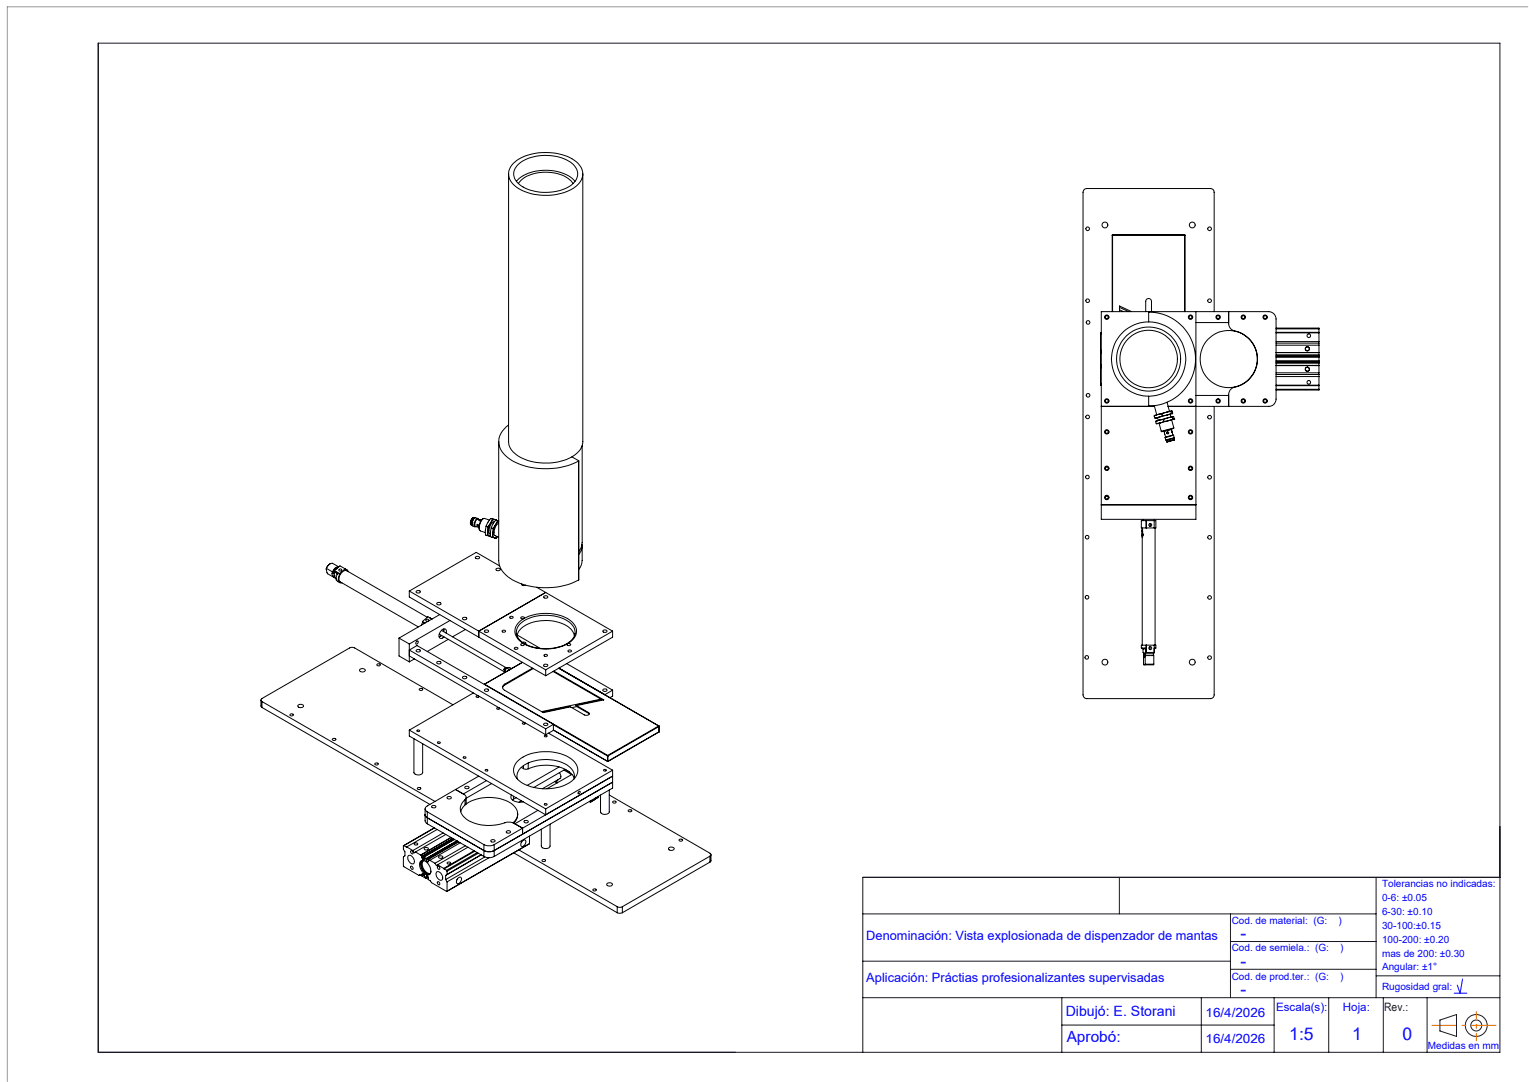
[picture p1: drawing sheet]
<svg xmlns="http://www.w3.org/2000/svg" width="420mm" height="297mm" viewBox="0 0 420 297" stroke-linecap="round" stroke-linejoin="round" font-family="sans-serif">
<g fill="none" stroke="#191924" stroke-width=".27">
<path d="M27 11.8h385v277.1h-385zM237 250.9h141M307.5 240.8v10.1M338 250.9v23M338 258.4h40M378 240.8v33.1M412 240.8h-175v48.1M237 263.8h101M237 273.9h175M291.7 273.9v15M330 273.9v15M338 266.1h40"/>
<path d="M350 273.9v15M365 273.9v15M378 267.9h34M380 273.9v15M392 273.9v15M395.5 280l4.6-1.5v6l-4.6-1.5zM291.7 281.4h58.3"/>
<circle cx="405.5" cy="281.5" r="1.49"/>
<circle cx="405.5" cy="281.5" r="3"/>
</g>
<path d="M405.5 277.6v8.2" fill="none" stroke="#ff8000" stroke-width=".27" stroke-dasharray="15.2 1.3 1.3 1.3" stroke-dashoffset="13.1" stroke-linecap="butt"/>
<path d="M393.3 281.5h17.7" fill="none" stroke="#ff8000" stroke-width=".27" stroke-dasharray="15.2 1.3 1.3 1.3" stroke-dashoffset="8.3" stroke-linecap="butt"/>
<path d="M419.7 1.9h-417.7v295" fill="none" stroke="#9a9a9a" stroke-width=".27"/>
<path d="M399.5 272.6h3.4M401.7 268.7l-.6 3.9-.8-2.2" fill="none" stroke="#00f" stroke-width=".27"/>
<g fill="none" stroke="#000" stroke-width=".27">
<path d="M139.7 47.7v73.5a5.9 5.9 0 0 0 4.7 4.9 15.4 15.4 0 0 0 13.7-1.4 4.5 4.5 0 0 0 2-3.5v-73.5M141 44.8a14.8 14.8 0 0 1 14.1-2.1 6.1 6.1 0 0 1 5 5.3 6.6 6.6 0 0 1-5.2 4.9 15.3 15.3 0 0 1-13.5-2 3.9 3.9 0 0 1-.4-6.1zM141.9 49.8a11.6 11.6 0 0 1 10.9-2.8 8.4 8.4 0 0 1 5.1 2.8M142.4 50.4a9.5 9.5 0 0 1 9.2-3 7.7 7.7 0 0 1 5.8 3M142.5 45a12.7 12.7 0 0 1 15.1 .2 3.5 3.5 0 0 1-.7 5.6 13.2 13.2 0 0 1-14.2-.2 3.4 3.4 0 0 1-.2-5.6zM305.5 64.6h.1M305.5 64.6v20.9M305.6 64.4v.2M305.6 64.4l-.1 .2M305.6 64.6h19.8M305.6 64.4h19.8M305.6 64.6v20.9"/>
<path d="M325.4 64.4v.2M325.4 64.4l.1 .2M325.4 64.6h.1M325.4 64.6v20.9M325.5 64.6v20.9M302.3 96.6v.3M302.3 96.2v.4M302.3 96.6h.2M302.3 91.8v4.4M302.3 96.9v3.3M302.3 96.9h.2M302.3 96.2h.2"/>
<path d="M302.3 91.8h.2M302.5 91.4h-.2v.4M307.5 84.4l2.5 1.1M307.5 85.5v-1.5l3.3 1.5M307.5 85.1l1.1 .4M314.7 85.5v-2.8a.79 .79 0 0 1 .8-.8 .79 .79 0 0 1 .8 .8v2.8M315.5 88.4v-2.6a12.8 12.8 0 0 1 12.9 12.8 12.8 12.8 0 0 1-12.9 12.8v-2.6M328.5 85.5v57.1h-26v-57.1h46a2.05 2.05 0 0 1 2 2.1v22a1.99 1.99 0 0 1-2 1.9h-27.6M328.5 88.5h9M333.5 85.5v-32.7a.97 .97 0 0 0-1-1.1h-34a1.02 1.02 0 0 0-1 1.1v137.9a1.09 1.09 0 0 0 1 1.1h34a1.02 1.02 0 0 0 1-1.1v-79.2M337.5 85.5v3.4a2.25 2.25 0 0 0 2.3 2.1 7.9 7.9 0 0 1 5.6 8.1 7.9 7.9 0 0 1-6.6 7.3l-.8 .6-.5 .9v3.6M350.5 90.1h11.8v.2"/>
<path d="M350.5 91.4h11.8M350.5 94.2h11.8M350.5 93.8h11.8M350.5 96.8h11.8M350.5 94.8h11.8M350.5 91.2h11.8M350.5 97.4h11.8M350.5 99h11.8M350.5 98.1h11.8M350.5 99.7h11.8M350.5 90.3h11.8M350.5 99.4h11.8"/>
<path d="M350.5 97.9h11.8M350.5 97.7h11.8M350.5 99.3h11.8M362.3 99.4v.3M362.3 97.9v.2M362.3 97.4v.3M362.3 99v.3M362.3 90.3v7.1M362.3 97.7v.2M362.3 98.1v.9M362.3 99.3v.1M362.3 99.7v7.2"/>
<path d="M139.7 116.7a5.1 5.1 0 0 0-1.6 7.5 15.4 15.4 0 0 0 12.2 4.5 16.6 16.6 0 0 0 8.7-2.2M302.3 100.2v.3M302.3 100.5v.5M302.3 105.4v.4h.2M302.3 100.5h.2M302.3 101v4.4M302.3 100.2h.2M302.3 101h.2M302.3 105.4h.2M302.5 111.5h14.6M317 114.2l.2 .5M317.1 111.4l.6 2.5"/>
<path d="M317.1 114l-.1 .2M317.2 114.7l.2 .1M317.4 114.8h.1M317.5 115.7l.1 .5M317.6 115.6h.1M317.6 115.6l-.1 .1M318 114.6l.2 .8M318.1 113.8l-1.1 .4M318.1 113.8l-1 .2M318.3 114.5l-1.1 .2M318.3 114.5l-.9 .3M318.4 116.2l.6 2.2"/>
<path d="M318.5 115.3l-1 .4M318.5 115.3l-.9 .3M318.7 116.1l-1.1 .1M319.2 113.6l-1.1 .2M319.2 113.6l.1 .5M319.3 114.1l-1 .4M319.6 115.2l-1.1 .1M319.6 115.2l.1 .5M319.6 118.4h.2M319.7 115.7l-1 .4M319.8 118.4l.4 1.6M320.2 120l-.2 .1"/>
<path d="M320.4 113.2l-1.2 .4M320.4 113.2l-2.3 .6M320.6 113.9l-1.3 .2M320.6 113.9l-2.3 .6M320.6 118.9l.3 .2M320.6 110.4l.6 2.5M320.7 118.6l-.1 .3M320.8 114.7l-1.2 .5M320.8 114.7l-2.3 .6M321 115.5l-1.3 .2M321 115.5l-2.3 .6M321.4 113.7l.2 .8"/>
<path d="M321.6 113l-1.2 .2M321.6 113l.2 .4M321.8 113.4l-1.2 .5M321.8 112.8l-.2 .2M321.8 112.8l-1.4 .4M321.8 113.4l.2 .2M321.8 112.8h.1M321.8 117.9l-2 .5M321.8 112.8l.2 .1 .1 .5-.1 .2M321.8 117.9l.1 .4M321.8 117.8v.1M321.8 115.2l.6 2.3"/>
<path d="M321.9 118.3l.1 .4zM322 113.6l-1.4 .3M322 113.6h.1M322 118.7l.2 .7M322.1 114.5l-1.3 .2M322.1 114.5l.1 .5M322.2 115l-1.2 .5M322.2 114.3l-.1 .2M322.2 114.3l-1.4 .4M322.2 115l.2 .1M322.2 114.3h.1M322.2 119.4l-2 .6"/>
<path d="M322.2 114.3l.2 .1 .1 .6M322.2 119.4l.2 .1M322.4 119.5l-2.4 .6M322.4 119.5l.1 .7M322.4 115.1l-1.4 .4M322.4 115.1h.1M322.4 117.5l-3.4 .9M322.4 117.5l-.3 .2-2.8 .8-.3-.1M328.5 108.5h9M350.5 105.7h11.8M350.5 102.3h11.8M350.5 100.4h11.8"/>
<path d="M350.5 102.8h11.8M350.5 103.4h11.8M350.5 100.3h11.8M350.5 105.9h11.8M350.5 106.9h11.8M362.3 106.9v.2h-11.8M137 121.2v32.7a6.8 6.8 0 0 0 4.5 5.6 20.5 20.5 0 0 0 17.5-.3M157.1 125.4l1.9 1.1M159 126.5v32.7M159.9 122.4v26.6l-.4 1.6-.5 .8M302.5 138.6h26M320 120.1l.2 .7"/>
<path d="M320.2 120.8h.2M320.4 120.9h.1M320.4 120.9l.1 .2M320.4 120.8v.1M320.5 121.1v.2M320.5 121.3h.1M322.4 120.3l-2 .5M322.4 120.3h.1M322.4 120.3l.1 .5M322.4 120.3v.3l-1.9 .5M322.4 120.3l.1 .3M322.5 120.6h.1"/>
<path d="M322.5 120.8l-1.9 .5M322.5 120.2l-2.3 .6M322.5 120.8l-2 .5M322.5 120.2l-.1 .1M89.6 156.2l.4 1.3 1.7 1M89.7 156l-.1 .2M89.7 156l1.6 1M90.7 154.8l-.7 .6-.4 .8M91.2 157.3a.71 .71 0 0 1 .6 1l-.4-.3zM91.3 157l.1 .3M91.6 158.2l.4 .2M91.6 158.2l.1 .3"/>
<path d="M91.7 158.5h.3M91.7 157.2l.1 .3-.4-.2M91.9 156.9l.7 .5M91.9 156.6l1.4 .8M91.9 156.6v.2M91.9 156.9v.4l-.2-.1M91.9 156.8v.1M91.9 156.8l-.2 .4M91.9 156.8l1.4 .9M92 158.4l.5 .9M92.6 157.4v.1a1.6 1.6 0 0 0 .7 2.4M92.6 157.4v.2"/>
<path d="M92.6 156l-.3 .3M92.9 155.8a1.73 1.73 0 0 0-1.5 1.5M93 155.6l-1.7-1a1.82 1.82 0 0 0-1.6 1.4M93 155.6a1.95 1.95 0 0 0-1.7 1.4M93 155.6h.1M93.3 157.4v.3M93.3 157.7a1.62 1.62 0 0 0 .2 2.3h.4M94.7 156.1h.1M94.8 156.1v.3h.5l.4 .5M94.8 156.1l.6 .4M94.8 156.1l-1.5 1.3M94.8 156.1l-1.4-.8-1.5 1.3"/>
<path d="M129.2 143.5l.1 .4 .2 .2M129.2 143.5l.1 .4M129.4 143.7l.3 .5M129.4 143.7h.1M129.4 143.7l.2 .1M129.4 143.4h.1M129.4 143.4h.2M129.6 143.8h.1M129.6 143.4v.4M129.6 143.4v.1M129.6 143.4h.1M129.6 143.8v.1"/>
<path d="M129.7 143.7l.1 .6 .7 .3M129.8 142.2l-.6 1.3M130.1 142.4l-.5 1.4M130.1 142.1a1.1 1.1 0 0 0-.9 1.4M130.4 142.2a1.01 1.01 0 0 0-1 1.2M130.7 152.9a.56 .56 0 0 1 .6-.2 .56 .56 0 0 1 .4 .5 .68 .68 0 0 1-1.1-.2zM131.1 144v.1l.3 .2M131.2 142.3l-.6-.2a1.41 1.41 0 0 0-.9 1.6M131.4 142.6l-.1-.3a1.67 1.67 0 0 0-.8 2.3l.2-.1M131.6 142.8l.5 .1-.4 .1zM131.6 142.9h.4M132.2 142.8l-.9-.3a1.54 1.54 0 0 0-.7 2l1 .3"/>
<path d="M132.7 142.4a3 3 0 0 0-1 3M133.5 144.4l-.2 2.5 .5 .1M133.5 144.4l.5 .2M133.8 147l.7 .2M134 144.6v1.2M134 145.8a1.24 1.24 0 0 0 .5 1.4M134 145.8l-.2 1.2M134.4 142.8l-1.3-.5a2.59 2.59 0 0 0-1.4 3l.2 .4 1.4 .5M134.5 147.2h.2M134.7 147.2h-.2M134.8 143.5l-.8 1.1M134.8 143.5l-.8 2.3"/>
<path d="M134.8 142.3l-1.3 2.1M134.8 142.3l.5 .1M134.9 144.9l-.2 2.4 .5 .2M134.9 144.9l.5 .2M135.2 147.5l.7 .2M135.3 142.4l1.1 .3-.5-.1M135.3 142.4l-.5 1.1M135.3 142.4l.6 .2M135.4 145.1v1.2M135.4 146.3a1.32 1.32 0 0 0 .5 1.4M135.4 146.3l-.2 1.2M135.8 143.2a2.6 2.6 0 0 0-1.5 3l.4 .4"/>
<path d="M135.9 147.7l.7-.4-.3 .5zM135.9 142.6l.3 .2M135.9 142.6a1.34 1.34 0 0 0-1.1 .9M136.1 144l-.7 1.1M136.1 144l-.7 2.3M136.2 142.8l-.8 1-.5 1.1M136.2 142.8l.8 .1M136.2 142.8l.5 .1M136.3 156.1a.56 .56 0 0 1 .7-.2 .56 .56 0 0 1 .3 .6 .56 .56 0 0 1-.6 .2 .56 .56 0 0 1-.4-.6zM136.7 142.9l-.6 1.1M136.7 142.9l.3 .1M137 143.6a3 3 0 0 0-1.1 3.4l1.1 .4"/>
<path d="M137 143.1l-.9 .9M137.2 155.3l-6.4-3.7-18.4 10.6M159 159.2h.1M159.9 149.4l-.2 1.5-.7 1.3M159.9 149.8l-.1 4.6-.2 1-.6 .9M313.8 145.7v.1M313.8 145.8h.1M313.8 145.4l.1 .1M313.8 145.4h.1M313.8 146.6h.1M313.8 145.9h.1M313.8 146h.1"/>
<path d="M313.8 147.1v.4zM313.8 146.9h.1M313.8 144.9v32.2M313.8 145.6l.1 .2M313.8 146.6v.3M313.8 146.9v.1M313.8 146.4v-.2v.2M313.8 146.6v.3l.1-.3M313.8 146.2h.1M313.8 147.1h.1M313.8 147.5h.1M313.8 145.4v.2"/>
<path d="M313.8 146.4v-.3v.4M313.8 145.9v.1M313.8 146.4h.1M313.9 145.8l-.1 .1M313.9 146.6l-.1 .4v-.1M313.9 146.6h.1M313.9 145.5l-.1 .1M313.9 142.6v.3M314.8 142.9h-1.3v2h1.3M314.8 142.9v2M314.8 144.9h2.2M314.8 142.9h2.2"/>
<path d="M314.9 142.9v2M315.8 143.7a.46 .46 0 0 1 0 .8M317 142.9h.5v2h-.5M317 142.9v2M317.1 142.6v.3M317.3 144.9v32.2M109.6 175.2v4.9l2.8 1.6M109.6 175.2l2.8 1.6M112.4 162.2v1.7l37.5 21.6M112.4 176.8v4.9M112.4 162.2l37.5 21.7M114.3 162.3a.58 .58 0 0 1 .7-.3 .58 .58 0 0 1 .4 .6 .65 .65 0 0 1-1.1-.3z"/>
<path d="M114.4 176.1l.3-.2a.47 .47 0 0 1 .1 .6 .47 .47 0 0 1-.6 .2zM114.4 178.4a.56 .56 0 0 1 .6-.1 .56 .56 0 0 1 .4 .5 .68 .68 0 0 1-1.1-.3zM116 170.6l.8 .4M116 170.6l.1 .2M116.1 170.8l-.3 .8M116.1 170.8l.5 .3M117.4 169.4l-22.2-12.7a2.11 2.11 0 0 0-1.8 3l21.5 12.4M118 169.5l.7 .4-1.2-.6-1.5 1.3M120.1 165.5a.55 .55 0 0 1 .6-.2 .55 .55 0 0 1 .3 .6 .56 .56 0 0 1-.6 .2 .56 .56 0 0 1-.3-.6zM120.6 174.1l18 10.3M120.8 168.7l-11.2 6.5M120.9 174.7h.1"/>
<path d="M121.2 173l18 10.4M121.3 174.4l-.7 .4M121.9 172.6v.8M121.9 172.9v.1M122.6 173.8a.78 .78 0 0 0-.3-1.2 .78 .78 0 0 0-1.1 .5 1.43 1.43 0 0 0-.2 2.1h.4l.6-.4M123.1 175.5l-5.7 3.3M123.6 170.3l-11.2 6.5M127.1 169.6a.56 .56 0 0 1 .7-.2 .56 .56 0 0 1 .3 .6 .55 .55 0 0 1-.6 .2 .55 .55 0 0 1-.4-.6zM127.8 172.8l-3.5 2M133.1 173.1a.55 .55 0 0 1 .7-.2 .55 .55 0 0 1 .3 .6 .56 .56 0 0 1-.6 .1 .56 .56 0 0 1-.4-.5zM137.9 173.1a.52 .52 0 0 1 .6-.1 .52 .52 0 0 1 .4 .4 .5 .5 0 0 1-.6 .2 .5 .5 0 0 1-.4-.5zM140 169.3a.52 .52 0 0 1 .6-.1 .52 .52 0 0 1 .3 .4 .52 .52 0 0 1-.5 .2 .52 .52 0 0 1-.4-.5z"/>
<path d="M141.3 177.8a.54 .54 0 0 1 .5-.2 .54 .54 0 0 1 .4 .5 .54 .54 0 0 1-.5 .2 .54 .54 0 0 1-.4-.5zM142.1 174.3l6.3 3.7M142.6 170.8a12.4 12.4 0 0 1 14.3-.3 3.4 3.4 0 0 1-.4 5.8 12.7 12.7 0 0 1-13.8-.4 3.3 3.3 0 0 1-.1-5.1zM142.9 171.2a11.8 11.8 0 0 1 13.9-.1 3.1 3.1 0 0 1-.6 5.3 12.4 12.4 0 0 1-12.9-.2 3.1 3.1 0 0 1-.4-5zM143.1 176.8a.52 .52 0 0 1 .5-.2 .52 .52 0 0 1 .4 .5 .51 .51 0 0 1-.5 .1 .51 .51 0 0 1-.4-.4zM143.1 169.5a.52 .52 0 0 1 .5-.2 .52 .52 0 0 1 .4 .4 .49 .49 0 0 1-.5 .2 .49 .49 0 0 1-.4-.4zM143.3 160.3a.63 .63 0 0 0 1.1 .3M143.5 176.3a.54 .54 0 0 1 .6 0 .54 .54 0 0 1 .3 .5h-.1M147.4 161.2l20.9 12M149.4 163.7a.55 .55 0 0 1 .6-.2 .55 .55 0 0 1 .4 .6 .56 .56 0 0 1-.6 .1 .56 .56 0 0 1-.4-.5zM149.4 179.8a.52 .52 0 0 1 .6-.2 .52 .52 0 0 1 .4 .4 .52 .52 0 0 1-.6 .2 .52 .52 0 0 1-.4-.4zM149.9 162.6l-18.4 10.6v1.7"/>
<path d="M155.8 176.8a.54 .54 0 0 1 .5-.2 .54 .54 0 0 1 .4 .5 .54 .54 0 0 1-.5 .1 .54 .54 0 0 1-.4-.4zM156 178.6a.52 .52 0 0 1 .6-.2 .52 .52 0 0 1 .4 .4 .52 .52 0 0 1-.6 .2 .52 .52 0 0 1-.4-.4zM157.8 174.6a5.5 5.5 0 0 0-4.8-3.9 10.8 10.8 0 0 0-10.2 2.2l-.5 .8-.3 .9M165.7 173.1a.55 .55 0 0 1 .6-.2 .55 .55 0 0 1 .4 .6 .56 .56 0 0 1-.7 .1 .56 .56 0 0 1-.3-.5zM168.3 173.2l-18.4 10.7M168.3 173.2v1.7l-18.4 10.6M313.8 177.9l.2 .2M314 178.1v1l.2 .4-.1 2.8 .4 .2M314 178.1h.7M314.3 179.3l.2 .3-.1 .9zM314.6 179.9h2.3v2.4M314.6 179.9v2.4"/>
<path d="M314.6 179.5v.4M314.7 179.1h.1M314.7 179.1l-.1 .4M314.7 178.1v1M314.8 177.1h-1.3v.8h1.1l.1 .2M314.8 177.1v2M314.8 177.1h2.2M314.9 177.1v2M315.8 177.5l.1 .4-.1 .4M316.8 179.5v.4M316.9 179.1v.4h-2.3M317 177.1h.5v.8h-.4l-.1 .2"/>
<path d="M317 177.1v2h-2.2M71.7 192.2v1.7l.3 .3M72 192.6a.46 .46 0 0 1-.3-.4 .46 .46 0 0 1 .3-.5l24-13.8 .9-.2 27.5 15.8M72 192.6l47.5 27.4M72 194.2l46.1 26.6M72 192.6v1.6M79.8 196l.3-.1 .5 .2a.47 .47 0 0 1-.5 .4 .47 .47 0 0 1-.4-.4zM81.8 193.6a.89 .89 0 0 1 1.6 .3 .85 .85 0 0 1-.9 .3 .85 .85 0 0 1-.7-.6zM98.8 183.8a.89 .89 0 0 1 1.5 .3 .97 .97 0 0 1-1.6-.2zM103.6 182.3l.6-.1 .3 .2a.47 .47 0 0 1-.5 .4 .47 .47 0 0 1-.5-.4zM112.4 180.1l37.5 21.6M113.8 180.9l-1.4 .8"/>
<path d="M115.2 189.1a.52 .52 0 0 1 .5-.2 .52 .52 0 0 1 .4 .5 .51 .51 0 0 1-.5 .2 .51 .51 0 0 1-.4-.5zM120.1 181.7a.56 .56 0 0 1 .6-.2 .56 .56 0 0 1 .3 .6 .56 .56 0 0 1-.6 .2 .56 .56 0 0 1-.3-.6zM127 185.9a.58 .58 0 0 1 .7-.3 .58 .58 0 0 1 .4 .6 .63 .63 0 0 1-.6 .2 .63 .63 0 0 1-.5-.5zM130 190.2l-17.6 10.2M130.8 191.1a.36 .36 0 0 1 .4-.2 .36 .36 0 0 1 .2 .5h-.5zM133.1 187.8h.1M133.1 187.8l-.1 .1M133.1 187.8v.1M133.1 187.8l33.8 19.6M133.1 189.3a.55 .55 0 0 1 .7-.2 .55 .55 0 0 1 .3 .5 .56 .56 0 0 1-.6 .2 .56 .56 0 0 1-.4-.5zM136.5 194.4a.34 .34 0 0 1 .4-.2 .34 .34 0 0 1 .2 .4l-.4 .1zM138.4 183.8l.3 .2"/>
<path d="M138.6 184.4l.2 .1M138.6 184.4v.2M138.6 187.8a.89 .89 0 0 0-.6 .8 .89 .89 0 0 0 .6 .9l10.7 6.1 7.4-1.6M138.6 188.1l-.6 .7M138.6 187.8v.3M138.8 183.3l-.4 .5M138.8 183.3l.3 .2M139.2 183.4l-.6 1M139.2 183.4l.6 .3M139.2 183.4l.7-.2 .6 .3M139.8 183.7l-.1 .3M140.2 183.7l-.4 .2"/>
<path d="M140.2 183.7h.1M140.2 183.7h-.4M143.5 198.5a.36 .36 0 0 1 .4-.2 .36 .36 0 0 1 .3 .4l-.5 .1zM143.5 181.8l-10.4 6M146.3 183.4l-7.7 4.4M146.5 183.5l-7.9 4.6M149.4 182.5a.56 .56 0 0 1 .6-.2 .56 .56 0 0 1 .4 .5 .56 .56 0 0 1-.6 .2 .56 .56 0 0 1-.4-.5zM149.4 198.6a.55 .55 0 0 1 .6-.1 .55 .55 0 0 1 .4 .5 .56 .56 0 0 1-.6 .2 .56 .56 0 0 1-.4-.6zM149.9 183.9v1.6M151.9 184.3l13.2 7.6M152 198.8l-37.5-21.6-2.1 1.2 37.5 21.7M152 198.8l-2.1 1.3"/>
<path d="M152 198.8v1.7l-2.1 1.2M152 198.9l14.9 8.6M152.2 184.2l13.6 7.9M153.5 183.4l27.5 15.9M153.6 183.4l12.6 7.3M155.7 182.2l12.6 7.2M156.7 194l3.8 2.2a.92 .92 0 0 0 1.4-.4l-.3-.2M156.7 194l-.2-.1-7.5 1.6M158.1 193.6l.3 .1M158.1 193.6l.3 .4M158.4 193.7l3.2 1.9M158.4 194l3.2 1.8"/>
<path d="M158.4 194l-1.3 .2M161.6 195.8l.3 .2M161.6 195.6v.2M165.1 191.9v.2M165.1 191.9l-16.3 3.4M165.7 189.3a.55 .55 0 0 1 .6-.2 .55 .55 0 0 1 .4 .5 .56 .56 0 0 1-.7 .2 .56 .56 0 0 1-.3-.5zM165.8 192.1l-7.4 1.6M165.8 192.1l-.2-.1-7.5 1.6M166.2 190.7h.1M168.3 189.4v1.7l-.8 .4M168.3 189.4l-2.1 1.3M180.9 199.3l.1 .1"/>
<path d="M180.9 199.3h.1M180.9 199.3l-14 8.1M181 199.3v.1M181 199.4l-14 8.1M181 199.4h.1M181 199.4v1.5M314.6 182.3h2.3M314.6 182.3l-.1 .2M316.9 182.3l-.1 .2h-2.3M91.3 202.8a.54 .54 0 0 1 .6-.1 .54 .54 0 0 1 .4 .4 .54 .54 0 0 1-.6 .2 .54 .54 0 0 1-.4-.5zM103 209.6a.44 .44 0 0 1 .5-.2 .44 .44 0 0 1 .3 .5l-.5 .1-.3-.2zM112.4 200.4v1.6l37.5 21.7v-1.7"/>
<path d="M112.4 200.4l37.5 21.6M113.7 202.8v9.2a1.37 1.37 0 0 0 2.4 0v-7.9M114.5 200.5a.36 .36 0 0 1 .5-.2 .36 .36 0 0 1 .2 .5h-.6zM114.7 216.3a.52 .52 0 0 1 .5-.2 .52 .52 0 0 1 .4 .5 .51 .51 0 0 1-.6 .2 .51 .51 0 0 1-.3-.5zM120.3 203.7l.6 .1a.34 .34 0 0 1-.3 .3 .34 .34 0 0 1-.3-.4zM122.9 218.8a.55 .55 0 0 1 .6-.2 .55 .55 0 0 1 .4 .6 .56 .56 0 0 1-.7 .1 .56 .56 0 0 1-.3-.5zM125.1 216.7l-7.7 4.5a.85 .85 0 0 0-.6 .8 .85 .85 0 0 0 .6 .8M125.1 216.7l2.4 1.4a.83 .83 0 0 1 .2 1.4M127.2 207.9a.36 .36 0 0 1 .5-.2 .36 .36 0 0 1 .2 .4l-.4 .1zM127.7 216a.63 .63 0 0 1 .6-.2 .63 .63 0 0 1 .5 .5 .61 .61 0 0 1-.6 .2 .61 .61 0 0 1-.5-.5zM127.7 219.5a3.2 3.2 0 0 0 .8 5.6 12.8 12.8 0 0 0 10.8 .6l1.6 .2 2.6 1.4M127.7 219.5v1.5"/>
<path d="M128.1 218.9v1.8M131.5 213l-6.4 3.7M133.3 211.2a.33 .33 0 0 1 .5-.1 .33 .33 0 0 1 .1 .5 .33 .33 0 0 1-.4 .1 .33 .33 0 0 1-.2-.5zM133.6 214.3l-6.3 3.6-2.2-1.2M135 215.1l-6.9 4M140.5 218.2a1.25 1.25 0 0 0 1.3 1.9h1.9M141 219.4l-.2 .2M141 218.6v.8M141.8 219l-.8 .4M142.1 213.8a3.8 3.8 0 0 1 2.8-4.3 11.8 11.8 0 0 1 11.7 1.2 3 3 0 0 1 1.1 3.1M142.2 208.9a12.9 12.9 0 0 1 14.2-.9 3.7 3.7 0 0 1 2.3 3.3 3.7 3.7 0 0 1-2 3.4 13.1 13.1 0 0 1-14.3-.6 3.4 3.4 0 0 1-.2-5.2zM143.2 210.6l.6 .4"/>
<path d="M143.3 219.8l-.7 .4M143.8 211l.6 .2 .7-.2M143.8 210.1v.9M145.1 211a12.2 12.2 0 0 1 11.5 1.1l.7 .7 .4 .8M145.1 209.4v1.6M149.5 201.9a.35 .35 0 0 1 .5-.1 .35 .35 0 0 1 .2 .4h-.6zM149.9 200.1v1.6M150.7 201.3l17.6 10.1M152 200.4l14.9 8.6M152.4 214.5l.7 .4M153.2 214.1l-.1 .3-.3-.1M153.6 210.5l-8.8 5.1"/>
<path d="M153.7 212.1a1.21 1.21 0 0 1 .1 1.6l-4.8 2.8M154.9 211.4l2.1 1.2M155.2 211.2l1.3 .7M155.3 211.2l-8.7 4.9M157.1 212.6l-6.9 3.9M159 217.3l.2-.1a.34 .34 0 0 1 .1 .5 .34 .34 0 0 1-.5 0zM162.1 219.9v.2M162.3 219.7v.4M163.5 219.1v.3M163.5 219.4l-1.2 .7M163.5 219.4l-1.3 .8M163.6 219.2l-.1 .2"/>
<path d="M163.6 219v.2M164.3 218.8l-.8 .6M164.3 218.8l-.7 .4M164.3 218.6v.2M165.9 211.2a.33 .33 0 0 1 .4-.1 .33 .33 0 0 1 .1 .5 .33 .33 0 0 1-.4 .1 .33 .33 0 0 1-.1-.5zM166.9 207.5h.1M166.9 208.9h.1M166.9 208.9v.1M166.9 207.5v1.4M166.9 209h.1M166.9 207.4l.1 .1M166.9 207.4v.1"/>
<path d="M167 208.9v.1M167 207.5v1.4M167.4 216.8v6a1.39 1.39 0 0 1-2.4 0v-4.6M167.4 218.2l27.6 16a.43 .43 0 0 1 .3 .4 .43 .43 0 0 1-.3 .4M168.3 211.4v4.9l-32.6 18.8M168.3 213l-24.8 14.3M168.3 211.4l-18.4 10.6M181 200.9h.1M181 200.9l-14 8.1M181 200.9l-14 8M181 200.8v.1M110.9 232.1h-.1v1l.4 .7v1.1l-.4 .3v2.6l4.3 2.5 .3-.2 .6 .4"/>
<path d="M110.9 232.1l.8 .4M111.7 232.5l1.7 1M112.1 234.9a1.36 1.36 0 0 1 1.7 1.6 .69 .69 0 0 1-.6 .7 .69 .69 0 0 1-.7-.6l-.5-.8zM112.8 233.6a.48 .48 0 0 1 .6 .2 .48 .48 0 0 1-.1 .6l-.4-.3zM112.8 237.8a.48 .48 0 0 1 .6 .2 .48 .48 0 0 1-.1 .7l-.3-.2zM113.4 233.5l.4 .6 .3-.2M113.9 231.5l.5-.1 .3 .2a.47 .47 0 0 1-.4 .3 .47 .47 0 0 1-.5-.3zM114.1 233.9l1.4 .8M115.5 236.4a1.77 1.77 0 0 1 2.5 1.3 1.54 1.54 0 0 1-.5 2.5 2.86 2.86 0 0 1-2-3.8zM115.5 234.7l.1 .1M115.6 234.8l.4 .3M115.9 236.2a2.67 2.67 0 0 0 2.1 3.8"/>
<path d="M115.9 235.4l.3 .4M115.9 235.1v.3M115.9 240v.3M116 235.1h-.1M116 235.1l8.4-4.9-8.5 4.9M116.2 239.9l.4 .4-.1 .5 .6 .4M116.2 239.9l-.3 .1M116.2 235.8l.1 .1M116.3 236.3a2.43 2.43 0 0 0 1.9 3.4M116.5 236.3a1.13 1.13 0 0 0-.6 1.6 2.08 2.08 0 0 0 2.3 1.9M116.5 235.3h.1M116.5 235.3l.1 .5"/>
<path d="M116.5 235.3l.6 .4M116.6 235.8l-.3 .1M116.6 232.8a.51 .51 0 0 1 .6-.3 .51 .51 0 0 1 .3 .7 .55 .55 0 0 1-.6 .2 .55 .55 0 0 1-.3-.6zM116.6 235.6l-.4 .2M116.8 223.7l.6 .8 15.5 9a3.3 3.3 0 0 0 2.8 0M116.8 222v3.5l.6 .6M117.1 236.1l.2 .4M117.1 235.7v.4M117.1 235.7h.1M117.3 236.5l.1 .1M117.4 222.8l15.5 9M117.4 222.8v3.3"/>
<path d="M117.4 226.1l15.5 9M117.6 235.9v.1M117.6 236l.1 .4M117.6 235.9l.4 .3M117.7 236.4l-.3 .2M117.7 236.3l-.4 .2M118.1 236.1l-.1 .1M118.1 236.1l1.4 .9M118.3 239.4v.1M118.6 221.2a.68 .68 0 0 1 1.1 .3 .58 .58 0 0 1-.6 .3 .58 .58 0 0 1-.5-.6zM119.3 227.2l-8.5 4.9M119.4 227.3l-8.5 4.8"/>
<path d="M119.5 237l.4 .6 .3-.2M119.9 239.4a1.38 1.38 0 0 1 1.7 1.6 .61 .61 0 0 1-.4 .6 .61 .61 0 0 1-.8-.3 1.7 1.7 0 0 1-.5-1.9zM120.1 227.7l-8.4 4.8M120.2 237.8a.47 .47 0 0 1 .5 .3 .47 .47 0 0 1-.1 .6l-.4-.4zM120.2 237.4l1.7 1M120.6 235a.58 .58 0 0 1 .6-.1 .58 .58 0 0 1 .4 .5 .53 .53 0 0 1-.7 .3 .53 .53 0 0 1-.3-.7zM121.7 228.6l-8.3 4.9M121.9 238.4l.1 .1M122 238.5l.7 .4M122.4 229.1l-8.3 4.8M122.7 238.9l.1 .2M122.8 239.1v.9"/>
<path d="M122.8 236.8a.51 .51 0 0 1 .6-.2 .51 .51 0 0 1 .4 .4 .5 .5 0 0 1-.6 .2 .5 .5 0 0 1-.4-.4zM123.9 229.9l-8.4 4.8M124 229.9l-8.4 4.9M124.7 230.4l-8.8 5M124.8 230.4l-8.3 4.9M125.5 230.8l-8.4 4.9M125.6 230.9l-8.5 4.8M125.8 231l-8.7 5.1M126 231.1l-8.4 4.8M126.4 231.3l-8.3 4.8M126.6 222.8a5.9 5.9 0 0 1 5-3.6 11.1 11.1 0 0 1 9.6 2.1 2.98 2.98 0 0 1-.3 4.6M127.8 232.2l-8.3 4.8"/>
<path d="M128.6 232.5l-8.4 4.9M130.2 233.5l-8.3 4.9M130.4 233.6l-8.4 4.9M131.1 234l-8.4 4.9M131.4 234.2l-8.6 4.9M132.1 234.6l-9.3 5.4M132.2 234.7l-9.8 5.6M132.9 231.8a3.3 3.3 0 0 0 2.8 0M132.9 235.1a3 3 0 0 0 2.8 0M132.9 231.8v3.3M133.2 235.2l-10.8 6.2M134.3 235.4l-11.5 6.7"/>
<path d="M134.9 230.6a.56 .56 0 0 1 .6-.2 .56 .56 0 0 1 .4 .6 .55 .55 0 0 1-.7 .2 .55 .55 0 0 1-.3-.6zM135.7 231.8v3.3M139.1 228.2a.54 .54 0 0 1 .7-.2 .54 .54 0 0 1 .3 .6 .56 .56 0 0 1-.6 .1 .56 .56 0 0 1-.4-.5zM141.1 234.1l28.4 16.4M142.2 223.4l-.1 1-1 1.6M142.5 233.3l27 15.6M143.3 231.1l-.1 .2M143.5 230.9a.55 .55 0 0 1 .8-.3 .55 .55 0 0 1 .1 .9 .74 .74 0 0 1-.5 .7 .74 .74 0 0 1-.8-.2l.1-.7zM143.5 227.3l-7.8 4.5M143.5 227.3v1.7M143.5 229l-7.8 4.5M143.5 229l24.8-14.3-32.6 18.8"/>
<path d="M144 225.4a.62 .62 0 0 1 .6-.2 .62 .62 0 0 1 .5 .5 .62 .62 0 0 1-.7 .2 .62 .62 0 0 1-.4-.5zM145.5 231.6l-22.7 13.1M145.5 229.5v2.1M145.5 231.6l-22.7 13M147.8 222.4l-6.4 3.7M148.9 236.1a.44 .44 0 0 1 .6-.2 .44 .44 0 0 1 .2 .5l-.5 .1zM149.5 220.7a.34 .34 0 0 1 .5-.1 .34 .34 0 0 1 .2 .4h-.6zM151.1 226.2v6a1.37 1.37 0 0 1-2.4 0v-4.6M162.1 220.1h.2M162.1 220.1l-.2-.1 .3 .2M162.1 220.1l.1 .1M162.3 220.1l-.1 .1"/>
<path d="M168.3 220.1a.44 .44 0 0 1 .6-.3 .44 .44 0 0 1 .2 .6h-.5zM172.6 222.4a.54 .54 0 0 1 .5-.2 .54 .54 0 0 1 .4 .5 .54 .54 0 0 1-.5 .2 .54 .54 0 0 1-.4-.5zM183.7 232.8a.89 .89 0 0 1 1.5 .3 .83 .83 0 0 1-.9 .3 .83 .83 0 0 1-.6-.6zM186.7 230.4l.5-.1 .3 .2a.47 .47 0 0 1-.5 .4 .47 .47 0 0 1-.5-.4zM195 235l-24 13.9M195 235v1.6M195 236.6l-24 13.9M195.3 234.6v1.8l-.3 .2M115.9 240.3l.1 .1M116 240.4v.1M116.5 240l-.6 .3M116.5 240.1l-.5 .3"/>
<path d="M116.5 240.2l-.5 .3M117.1 240.6v.4M117.1 241v.1M117.1 241.1v.1M117.3 240.5l.4 .4-.1 .5 .6 .4 .3 .5 4.2 2.4 .1-.1M117.3 240.5l-.2 .1M117.6 240.7l-.5 .3M117.6 240.8l-.5 .3M117.7 240.9l-.6 .3M120.2 242a.51 .51 0 0 1 .5 .3 .51 .51 0 0 1-.1 .6l-.4-.3zM122.4 240.3v1.1M122.4 241.4l.4 .7"/>
<path d="M122.8 242.1v2.5M122.8 240l-.4 .3M125.7 241.3l-.2 .2M126 240.9a.52 .52 0 0 1 .7 0 .52 .52 0 0 1 0 .8 .74 .74 0 0 1-.5 .7 .74 .74 0 0 1-.8-.2l.1-.7zM162.9 244.2a.52 .52 0 0 1 .5-.2 .52 .52 0 0 1 .4 .4 .51 .51 0 0 1-.5 .2 .51 .51 0 0 1-.4-.4zM166.7 242.6a.86 .86 0 0 1 .8-.3 .86 .86 0 0 1 .7 .6 .83 .83 0 0 1-.8 .4 .83 .83 0 0 1-.7-.7zM169.5 248.9l.6 .2 .9-.2M169.5 250.5l.6 .2 .9-.2M169.5 248.9v1.6M171 248.9v1.6"/>
<circle cx="298.8" cy="62.8" r=".5"/>
<circle cx="303.5" cy="61.8" r=".8"/>
<circle cx="327.5" cy="61.8" r=".8"/>
<circle cx="332.3" cy="62.8" r=".5"/>
<circle cx="298.8" cy="82.6" r=".5"/>
<circle cx="298.9" cy="88.5" r=".5"/>
<circle cx="304" cy="87.1" r=".61"/>
<circle cx="304" cy="87.1" r=".41"/>
<circle cx="315.5" cy="98.5" r="10.2"/>
<circle cx="315.5" cy="98.6" r="8.8"/>
<circle cx="315.5" cy="98.6" r="7.9"/>
<circle cx="327" cy="87.1" r=".61"/>
<circle cx="327" cy="87.1" r=".39"/>
<circle cx="332.3" cy="82.5" r=".5"/>
<circle cx="334.6" cy="87.1" r=".41"/>
<circle cx="334.6" cy="87.1" r=".61"/>
<circle cx="337.5" cy="98.5" r="7.8"/>
<circle cx="341.5" cy="87" r=".4"/>
<circle cx="341.5" cy="87.1" r=".61"/>
<circle cx="347.5" cy="87" r=".4"/>
<circle cx="347.5" cy="87.1" r=".61"/>
<circle cx="359.1" cy="95.7" r=".6"/>
<circle cx="359.1" cy="95.7" r=".53"/>
<circle cx="359.5" cy="92.1" r=".5"/>
<circle cx="298.7" cy="114.4" r=".51"/>
<circle cx="298.9" cy="108.5" r=".5"/>
<circle cx="304" cy="118.6" r=".41"/>
<circle cx="304" cy="110.1" r=".41"/>
<circle cx="304" cy="110" r=".6"/>
<circle cx="304" cy="118.5" r=".6"/>
<circle cx="320.8" cy="118.8" r=".25"/>
<circle cx="327" cy="118.5" r=".59"/>
<circle cx="327" cy="110.1" r=".41"/>
<circle cx="327" cy="118.6" r=".39"/>
<circle cx="327" cy="110" r=".6"/>
<circle cx="332.3" cy="114.5" r=".5"/>
<circle cx="334.6" cy="110.1" r=".41"/>
<circle cx="334.6" cy="110.1" r=".6"/>
<circle cx="341.5" cy="110" r=".4"/>
<circle cx="341.5" cy="110" r=".6"/>
<circle cx="347.5" cy="110" r=".4"/>
<circle cx="347.5" cy="110" r=".6"/>
<circle cx="359.1" cy="101.4" r=".6"/>
<circle cx="359.1" cy="101.3" r=".52"/>
<circle cx="359.5" cy="105" r=".5"/>
<circle cx="298.7" cy="131" r=".5"/>
<circle cx="304" cy="128.6" r=".4"/>
<circle cx="304" cy="136.6" r=".61"/>
<circle cx="304" cy="128.5" r=".61"/>
<circle cx="304" cy="136.6" r=".4"/>
<circle cx="327" cy="128.6" r=".4"/>
<circle cx="327" cy="136.6" r=".39"/>
<circle cx="327" cy="136.6" r=".6"/>
<circle cx="327" cy="128.5" r=".6"/>
<circle cx="332.3" cy="131" r=".5"/>
<circle cx="93.5" cy="156.4" r=".35"/>
<circle cx="131.3" cy="144.1" r=".21"/>
<circle cx="298.6" cy="147.5" r=".5"/>
<circle cx="316" cy="144.1" r=".42"/>
<circle cx="332.3" cy="147.5" r=".5"/>
<circle cx="117.4" cy="170.2" r=".34"/>
<circle cx="298.6" cy="163.9" r=".5"/>
<circle cx="316" cy="177.9" r=".41"/>
<circle cx="332.3" cy="164" r=".5"/>
<circle cx="298.5" cy="180.4" r=".5"/>
<circle cx="303.5" cy="181.8" r=".8"/>
<circle cx="327.5" cy="181.8" r=".8"/>
<circle cx="332.3" cy="180.5" r=".5"/>
</g>
<g font-size="4.8" fill="#00f">
<text x="340.8" y="257.8">-</text>
<text x="340.8" y="265.4">-</text>
<text x="340.8" y="273.2">-</text>
<text x="354.2" y="285.4">1:5</text>
<text x="371.4" y="285.4">1</text>
<text x="385.2" y="285.4">0</text>
</g>
<text font-size="4.2" fill="#00f" x="293" y="286">Aprobó:</text>
<text font-size="3.9" fill="#00f" x="292.8" y="279">Dibujó: E. Storani</text>
<g font-size="3.5" fill="#00f">
<text x="238" y="257.9">Denominación: Vista explosionada de dispenzador de mantas</text>
<text x="238" y="269.5">Aplicación: Práctias profesionalizantes supervisadas</text>
<text x="331.2" y="279.1">16/4/2026</text>
<text x="331.2" y="286.3">16/4/2026</text>
</g>
<g font-size="3.2" fill="#00f">
<text x="350.5" y="277.5">Escala(s):</text>
<text x="368.9" y="277.5">Hoja:</text>
</g>
<text font-size="3.2" fill="#191924" x="380.2" y="277.6">Rev.:</text>
<g font-size="2.7" fill="#00f">
<text x="379.6" y="243.6">Tolerancias no indicadas:</text>
<text x="379.6" y="247.4">0-6: ±0.05</text>
<text x="379.6" y="251.2">6-30: ±0.10</text>
<text x="338.3" y="253.6">Cod. de material: (G:</text>
<text x="367.7" y="253.6">)</text>
<text x="379.6" y="255">30-100:±0.15</text>
<text x="338.3" y="261.2">Cod. de semiela.: (G:</text>
<text x="368.1" y="261.2">)</text>
<text x="379.6" y="258.8">100-200: ±0.20</text>
<text x="379.6" y="262.6">mas de 200: ±0.30</text>
<text x="338.3" y="269">Cod. de prod.ter.: (G:</text>
<text x="368.1" y="269">)</text>
<text x="379.6" y="266.4">Angular: ±1°</text>
<text x="379.6" y="271.8">Rugosidad gral:</text>
<text x="392.2" y="288">Medidas en mm</text>
</g>
</svg>
